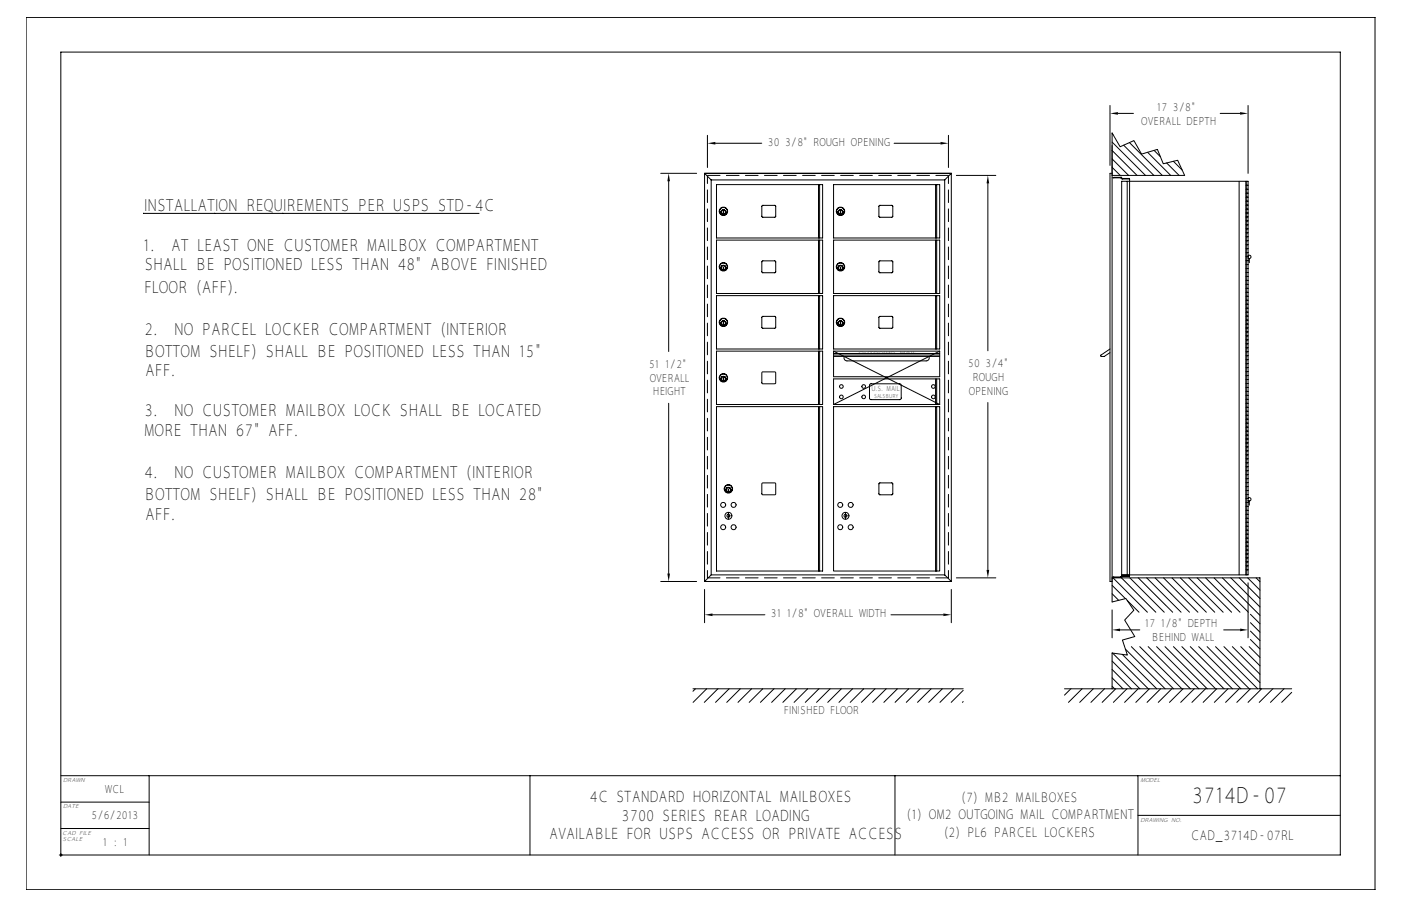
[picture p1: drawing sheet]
<svg xmlns="http://www.w3.org/2000/svg" width="432mm" height="279mm" viewBox="0 0 432 279" stroke-linecap="round" stroke-linejoin="round" font-family="sans-serif">
<g fill="none" stroke="#000" stroke-width=".31">
<path d="M8.1 5.4h415.7v269h-415.7zM342.1 32.5v18.5M344.6 35h4.7M376.1 35h6.1M384.7 32.5v21M203.6 53.5h11.1M206.1 55.9v52.5M217.2 53.5h76M217.2 53.5v125.8M217.2 53.5l2 2M218 41.7v10M219.2 55.5v121.8h72"/>
<path d="M219.2 55.5h72M220.5 44.2h14.3M220.8 56.9h32.7v16.5h-32.7zM252.3 56.9v16.5M252.6 56.9v16.5M256.9 56.9h32.7v16.5h-32.7zM275.6 44.2h14.3M288.4 56.9v16.5M288.7 56.9v16.5M291.2 55.5v121.8M292.3 41.7v10M293.2 53.5v125.8l-2-2"/>
<path d="M293.2 53.5l-2 2M294.8 54.1h12.1M304.5 56.5v51.7M342.8 54.8l2.9-.1v.5h2.5M342.8 54.1h22.3l-2.1-4.7-4.5 1.1-1.8-4.4-4.9 1.4-2.3-4.1-4.3 1.9-2.4-4.3v144.6l4.2-1 2.5 3.6-2.9 3 3.2 5.1-3.9 1.1 1.6 4.6-4.7-.6v11M342.8 53.5h-.7v125.8h.7M342.8 51.6l2.5 2.5M342.8 49l5.1 5.1M342.8 46.4l7.6 7.7M342.8 43.8l10.2 10.3M342.8 41.2l.3 .3M343.3 54.8v-.1h2.1v.1"/>
<path d="M345.7 55.9h38.4v121.4h-38.4zM346 55.2v-.2h2.1l.1 122.6M346.3 44.8l9.3 9.3M347.4 55.9v121.4M348.1 44l10.1 10.1M353.7 47l7.1 7.1M355.7 46.4l1.9 1.9M359.6 50.3l3.8 3.8M361.7 49.7l2.7 2.7M381.9 55.9v121.4M384.1 55.9h.6v121.4h-.6zM384.1 57.1h.6"/>
<path d="M384.1 58.4h.6M384.1 59.6h.6M44.4 65.8h-.3h103.7M220.8 74.1h32.7v16.4h-32.7zM222.9 65.2l.1 .7zM234.9 63.4h4.1v3.5h-4.1zM252.3 74.1v16.4M252.6 74.1v16.4M256.9 74.1h32.7v16.4h-32.7zM259 65.2l.1 .7zM271 63.4h4.1v3.5h-4.1zM288.4 74.1v16.4"/>
<path d="M288.7 74.1v16.4M384.1 60.8h.6M384.1 62h.6M384.1 63.2h.6M384.1 64.5h.6M384.1 65.7h.6M384.1 66.9h.6M384.1 68.1h.6M384.1 69.4h.6M384.1 70.6h.6M384.1 71.8h.6M384.1 73h.6"/>
<path d="M384.1 74.2h.6M384.1 75.5h.6M384.1 76.7h.6M384.1 77.9h.6M384.1 79.1h.6M384.7 78.9a.51 .51 0 0 1 .7-.1 .51 .51 0 0 1 0 .8 .51 .51 0 0 1-.7-.1M385.1 79.7v1.3M220.8 91.2h32.7v16.4h-32.7zM222.9 82.3l.1 .8zM222.9 99.4l.1 .8zM234.9 80.5h4.1v3.5h-4.1zM234.9 97.7h4.1v3.4h-4.1z"/>
<path d="M252.3 91.2v16.4M252.6 91.2v16.4M256.9 91.2h32.7v16.4h-32.7zM259 99.4l.1 .8zM259 82.3l.1 .8zM271 97.7h4.1v3.4h-4.1zM271 80.5h4.1v3.5h-4.1zM288.4 91.2v16.4M288.7 91.2v16.4M384.1 80.4h.6M384.1 81.6h.6M384.1 82.8h.6"/>
<path d="M384.1 84h.6M384.1 85.3h.6M384.1 86.5h.6M384.1 87.7h.6M384.1 88.9h.6M384.1 90.1h.6M384.1 91.4h.6M384.1 92.6h.6M384.1 93.8h.6M384.1 95h.6M384.1 96.3h.6M384.1 97.5h.6"/>
<path d="M384.1 98.7h.6M384.1 99.9h.6M220.8 108.3h32.7v16.4h-32.7zM222.9 116.6l.1 .7zM234.9 114.8h4.1v3.5h-4.1zM252.3 108.3v16.4M252.6 108.3v16.4M256.9 109.9h32.7M256.9 108.3v7.9h32.7v-7.9M256.9 108.3h32.7M256.9 108.3l32.7 16.4M256.9 109.5h32.7"/>
<path d="M256.9 109h32.7M260.2 109.9a.95 .95 0 0 0 .9 1.4h24.4a.95 .95 0 0 0 .8-1.4M268.1 118.5l9.4-.1 .3 .4-.1 4.1-.4 .3h-9l-.3-.4zM288.4 116.8v7.9M288.7 116.8v7.9M289.6 108.3l-32.7 16.4M342.1 107.6l-2.9 2.2 1.1 .1 1.8-1.2M384.1 101.1h.6M384.1 102.4h.6M384.1 103.6h.6M384.1 104.8h.6M384.1 106h.6"/>
<path d="M384.1 107.3h.6M384.1 108.5h.6M384.1 109.7h.6M384.1 110.9h.6M384.1 112.2h.6M384.1 113.4h.6M384.1 114.6h.6M384.1 115.8h.6M384.1 117h.6M384.1 118.3h.6M384.1 119.5h.6M206.1 124.4v52.5"/>
<path d="M220.8 125.4h32.7v50.7h-32.7zM252.3 125.4v50.7M252.6 125.4v50.7M256.9 125.4h32.7v50.7h-32.7zM256.9 124.7v-7.9h32.7v7.9M256.9 124.7h32.7M288.4 125.4v50.7M288.7 125.4v50.7M304.5 124.1v51.7M384.1 120.7h.6M384.1 121.9h.6M384.1 123.2h.6"/>
<path d="M384.1 124.4h.6M384.1 125.6h.6M384.1 126.8h.6M384.1 128h.6M384.1 129.3h.6M384.1 130.5h.6M384.1 131.7h.6M384.1 132.9h.6M384.1 134.2h.6M384.1 135.4h.6M384.1 136.6h.6M384.1 137.8h.6"/>
<path d="M384.1 139.1h.6M224.4 150.8l.2 .7zM224.5 158v2.1M234.9 149h4.1v3.5h-4.1zM260.6 158v2.1M271 149h4.1v3.5h-4.1zM384.1 140.3h.6M384.1 141.5h.6M384.1 142.7h.6M384.1 143.9h.6M384.1 145.2h.6M384.1 146.4h.6"/>
<path d="M384.1 147.6h.6M384.1 148.8h.6M384.1 150.1h.6M384.1 151.3h.6M384.1 152.5h.6M384.1 153.7h.6M384.1 154.9h.6M384.1 156.2h.6M384.1 157.4h.6M384.1 158.6h.6M384.1 159.8h.6M384.7 153.6a.51 .51 0 0 1 .7 0 .51 .51 0 0 1 0 .7 .51 .51 0 0 1-.7 0"/>
<path d="M385.1 154.5v1.3M203.6 179.3h11.1M219.2 177.3l-2 2h76M294.8 178.2h12.1M342.8 177.9h2.6v.2M342.8 178.2h45.5v34.2M343 178.2l10.6 10.6M345.4 177.9v.2M345.6 178.2l10.6 10.6M345.7 177.3h2.5M346 177.6v.1h2.1v-.1M348.2 177.6h-2.5v.5h-2.4v-.2"/>
<path d="M348.2 178.2l10.6 10.6M350.8 178.2l10.6 10.6M353.4 178.2l10.6 10.6M356 178.2l10.6 10.6M358.6 178.2l10.6 10.6M361.2 178.2l10.6 10.6M363.8 178.2l10.6 10.6M366.4 178.2l10.6 10.6M369 178.2l10.6 10.6M371.6 178.2l10.6 10.6M374.2 178.2l10.6 10.6M376.8 178.2l11.5 11.6"/>
<path d="M379.4 178.2l8.9 9M382 178.2l6.3 6.4M384.1 161.1h.6M384.1 162.3h.6M384.1 163.5h.6M384.1 164.7h.6M384.1 166h.6M384.1 167.2h.6M384.1 168.4h.6M384.1 169.6h.6M384.1 170.8h.6M384.1 172.1h.6"/>
<path d="M384.1 173.3h.6M384.1 174.5h.6M384.1 175.7h.6M384.5 178.2l3.8 3.8M384.7 179.7v17M387.1 178.2l1.2 1.2M217.2 181.8v10.2M219.6 189.6h16.1M274.6 189.6h16.2M293.2 181.8v10.2M342.8 188.1v8.6M342.8 183.1l2 2"/>
<path d="M342.8 180.5l4.1 4.1M345.2 194.3h6.1M347.4 185.2l3.7 3.6M348.7 199.4l13 13M351.3 199.4l13 13M353.9 199.4l13 13M356.5 199.4l13 13M359.1 199.4l13 13M361.7 199.4l13 13M364.3 199.4l13 13M366.8 199.4l13.1 13M369.4 199.4l13 13"/>
<path d="M372 199.4l13 13M374.6 199.4l13 13M377.2 194.3h5M377.2 199.4l11.1 11.1M379.8 199.4l8.5 8.5M382.4 199.4l5.9 5.9M385 199.4l3.3 3.3M385.4 197.2l2.9 2.9M385.4 194.6l2.9 3M385.4 192l2.9 3M385.4 189.4l2.9 3M213.6 212.4h83.3"/>
<path d="M214.3 212.4l-.7 .8M217.8 212.4l-4.2 4.2M221.3 212.4l-4.2 4.2M224.7 212.4l-4.2 4.2M228.2 212.4l-4.2 4.2M231.6 212.4l-4.2 4.2M235.1 212.4l-4.2 4.2M238.5 212.4l-4.1 4.2M242 212.4l-4.2 4.2M245.5 212.4l-4.2 4.2M248.9 212.4l-4.2 4.2M252.4 212.4l-4.2 4.2"/>
<path d="M255.8 212.4l-4.1 4.2M259.3 212.4l-4.2 4.2M262.8 212.4l-4.2 4.2M266.2 212.4l-4.2 4.2M269.7 212.4l-4.2 4.2M273.1 212.4l-4.1 4.2M276.6 212.4l-4.2 4.2M280.1 212.4l-4.2 4.2M283.5 212.4l-4.2 4.2M287 212.4l-4.2 4.2M290.4 212.4l-4.2 4.2M293.9 212.4l-4.2 4.2"/>
<path d="M296.9 212.9l-3.7 3.7M296.9 216.4l-.3 .2M328.1 212.4h70M330 212.4l-1.9 2M333.5 212.4l-4.2 4.2M337 212.4l-4.2 4.2M340.4 212.4l-4.2 4.2M342.8 211.6l.7 .8M342.8 209l3.3 3.4M342.8 206.5l5.9 5.9M342.8 203.9l8.5 8.5M342.9 201.4l11 11"/>
<path d="M343.9 212.4l-4.2 4.2M345.9 201.8l10.6 10.6M346.9 200.2l12.2 12.2M347.3 212.4l-4.2 4.2M350.8 212.4l-4.2 4.2M354.2 212.4l-4.1 4.2M357.7 212.4l-4.2 4.2M361.2 212.4l-4.2 4.2M364.6 212.4l-4.2 4.2M368.1 212.4l-4.2 4.2M371.5 212.4l-4.1 4.2M375 212.4l-4.2 4.2"/>
<path d="M378.5 212.4l-4.2 4.2M381.9 212.4l-4.2 4.2M385.4 212.4l-4.2 4.2M388.8 212.4l-4.1 4.2M392.3 212.4l-4.2 4.2M395.8 212.4l-4.2 4.2M398.1 213.5l-3.1 3.1M18.8 239.2h144.5M46 239.2v24.5M275.8 239.2h137.3M350.7 239.2v24.5M18.8 255.5h27.2"/>
<path d="M18.8 247.4h27.2M53.8 243.6l.7-.5 1.2-.3h55.3a2.68 2.68 0 0 1 2.6 2.7v6.3a2.68 2.68 0 0 1-2.6 2.7h-55.3a2.68 2.68 0 0 1-2.7-2.7v-6.7zM54.1 243.9l.5-.4 1.1-.3h55.3a2.3 2.3 0 0 1 2.3 2.3v6.3a2.3 2.3 0 0 1-2.3 2.3h-55.3a2.3 2.3 0 0 1-2.3-2.3v-6.7zM54.3 244.2l1.4-.6h55.3a1.91 1.91 0 0 1 1.9 1.9v6.3a1.91 1.91 0 0 1-1.9 1.9h-55.3a1.91 1.91 0 0 1-1.9-1.9v-6.3zM55 244.8l.7-.3h55.3l.6 .3 .3 .7v6.3l-.3 .7-.6 .3h-55.3l-.7-.3-.3-.7v-6.3zM55.1 249.8h1.2M55.1 249.4h5.9M55.1 246h56.5M55.1 245.6h56.5M55.1 251.7h56.5M55.1 251.4h56.5M55.1 246.4h1.7"/>
<path d="M55.1 246.8h1.4M55.1 247.2h1.3M55.1 247.5h1.2M55.1 247.9h1.2M55.1 248.3h1.2M55.1 248.7h1.4M55.1 249.1h1.6M55.1 250.2h1.3M55.1 250.6h1.4M55.1 251h1.8M55.1 245.2h56.4M55.1 252.1h56.4"/>
<path d="M55.6 244.9h55.5M55.6 252.4h55.5M55.7 244.9l-.4 .2-.2 .4v6.3l.2 .4 .4 .2M56.3 249.4a1.48 1.48 0 0 0 1.4 1.9M56.5 249.4l.2 1.1 .7 .5h3.9a1.52 1.52 0 0 0 1.2-1.4 1.52 1.52 0 0 0-1.2-1.5h-2.9l-.3-.3 .3-.3h2.3l.3 .4h1.5l-.1-1-.5-.5-4.2-.1a1.52 1.52 0 0 0-1.2 1.5 1.52 1.52 0 0 0 1.2 1.5h3l.3 .3-.3 .3h-2.3l-.3-.5M57.7 246.1a1.73 1.73 0 0 0-1.4 1.7 1.73 1.73 0 0 0 1.4 1.7M58.2 249.8h2.6M58.3 247.8h2.4M61.3 246.1a1.54 1.54 0 0 1 1.4 2h-.6l.4 .5 .2 1.1 1.9-3.5M62.2 246.4h2.3M62.3 248.3h1.2M62.5 246.8h1.8"/>
<path d="M62.6 248.7h.7M62.7 247.2h1.4M62.7 249.1h.4M62.7 247.5h1.2M62.7 247.9h1M64.2 251.1l.4-.9h2.7l.5 .9M64.2 251h3.5M64.4 250.6h3.1M64.8 246.3h2.4l2.5 4.7h-1.7l-.7-1.1h-2.7l-.6 1.1h-1.8zM66 247.3l.7 1.4h-1.5zM66 247.7l.3 .6h-.6zM67.3 246.2l2.4 4.4v-4.3"/>
<path d="M67.5 246.4h2.2M67.7 246.8h2M67.9 247.2h1.8M68.1 247.5h1.6M68.3 247.9h1.4M68.5 248.3h1.2M68.7 248.7h1M68.9 249.1h.8M69.1 249.4h.6M69.3 249.8h.4M69.9 246.3h1.5v3.6h3.9v1.1h-5.4zM71.6 246.8h3.9"/>
<path d="M71.6 247.2h3.7M71.6 247.5h3.7M71.6 247.9h3.7M71.6 248.3h3.7M71.6 248.7h3.8M75.5 251v-.4l.5 .5 .7 .2M75.8 246.4h-4.2v3h3.7M75.8 246.6l.9-.3h3.9l.7 .6 .2 1h-1.6l-.3-.4h-2.3l-.3 .3 .3 .3h3a1.52 1.52 0 0 1 1.2 1.5 1.52 1.52 0 0 1-1.2 1.4l-4.2-.1-.5-.4-.1-1.1h1.5l.3 .5h2.3l.3-.3-.3-.3h-2.9a1.56 1.56 0 0 1-.9-2.7zM76.7 246.1a1.75 1.75 0 0 0-1.5 1.2 1.75 1.75 0 0 0 .5 1.8h-4.1M77.2 249.8h2.6M77.4 249.4h2.2M77.5 247.5h2.1"/>
<path d="M77.5 247.9h2.1M80.3 246.1a1.54 1.54 0 0 1 1.4 2h-.7a1.77 1.77 0 0 1 .7 1.8 1.77 1.77 0 0 1-1.4 1.4M81.1 251h1.1M81.2 246.4h1M81.3 248.3h.9M81.5 250.6h.7M81.5 246.8h.7M81.5 248.7h.7M81.6 250.2h.6M81.6 247.2h.6M81.7 249.1h.5M81.7 249.8h.5"/>
<path d="M81.7 249.4h.5M81.7 247.5h.5M81.7 247.9h.5M82.2 246.3v4.7M84 247.4h2.6l.3 .4-.3 .3h-2.6zM84 249.2h2.6l.3 .4-.3 .3h-2.6zM84.2 247.6l2.5 .1-2.5 .2zM84.2 249.4l2.5 .2-2.5 .1zM87.1 246.1a1.62 1.62 0 0 1 1.3 2.4 1.69 1.69 0 0 1-1.2 2.8M87.1 246.3a1.44 1.44 0 0 1 1 2.3 1.49 1.49 0 0 1-.9 2.4h-4.8v-4.7h4.8M88 246.4h1.2M88.1 251h1.7"/>
<path d="M88.3 246.8h.9M88.4 250.6h1M88.5 248.3h.7M88.5 248.7h.7M88.5 247.2h.7M88.5 247.9h.7M88.5 247.5h.7M88.6 250.2h.7M88.6 249.1h.6M88.6 249.8h.6M88.6 249.4h.6M89.2 246.3v3.6a1.4 1.4 0 0 0 1.4 1.4"/>
<path d="M89.4 246.3h1.6v3.3l.3 .3 3-.1 .1-3.5h1.5l-.1 4.2-.5 .4-.6 .1-4.7-.1-.4-.4-.2-.6zM91.2 246.3l.1 3.4h2.9v-3.4M91.2 249.4h3M91.2 246.4h3M91.2 246.8h3M91.2 247.2h3M91.2 247.5h3M91.2 247.9h3M91.2 248.3h3M91.2 248.7h3M91.2 249.1h3M95.6 251h1.2"/>
<path d="M95.9 250.6h.9M96.1 250.2h.7M96.1 246.3v3.6a1.4 1.4 0 0 1-1.4 1.4M96.1 249.8h.7M96.1 249.4h.7M96.1 246.4h.7M96.1 246.8h.7M96.1 247.2h.7M96.1 247.5h.7M96.1 247.9h.7M96.1 248.3h.7M96.1 248.7h.7"/>
<path d="M96.1 249.1h.7M96.8 246.3v4.7M98.6 247.4h2.7l.2 1.1-.3 .2h-2.6zM98.8 247.6h2.4l.1 .8-2.5 .1zM98.8 247.9h2.5M98.8 248.3h2.5M98.8 250.2h2.5M98.8 250.6h2.5M98.8 251h2.5M101.3 250.2l-2.5-.1v.9M101.3 250.2v.8M101.8 246.1a1.4 1.4 0 0 1 1.4 1.4v1.1l1.6 .1"/>
<path d="M102.9 246.4l2.7 3.2v1.4M103 248.6v.2a.48 .48 0 0 0-.3 .5 .48 .48 0 0 0 .3 .4v1.3h-1.5v-.9l-.3-.2h-2.6v1.1h-1.6v-4.7h4.8l.9 .3a2.15 2.15 0 0 1 .3 2M103 246.3h2l1.6 1.8 1.6-1.8h2l-2.8 3.2v1.5h-1.6v-1.5zM103.1 249.4h2.4M103.1 249.1h2.1M103.2 247.2h.3M103.2 249.8h2.4M103.2 248.6l-.2 .7 .2 1.7M103.2 247.5h.6M103.2 247.9h1M103.2 248.3h1.3M103.2 250.2h2.4"/>
<path d="M103.2 250.6h2.4M103.2 251h2.4M105.2 246.1l1.4 1.6 1.4-1.6M105.4 246.4h2.4M105.8 246.8h1.7M106.1 247.2h1M106.4 247.5h.4M107.6 249.8h4M107.6 250.2h4M107.6 250.6h4M107.6 251h4M107.7 249.4h3.9"/>
<path d="M108 249.1h3.6M108.4 248.7h3.2M108.7 248.3h2.9M109 247.9h2.6M109.4 247.5h2.2M109.7 247.2h1.9M110 246.8h1.6M111 244.9l.4 .2 .2 .4v6.3l-.2 .4-.4 .2M111.6 246.4h-1.2l-2.8 3.2v1.4M350.7 251.4h62.4M18.3 263.7h394.8v-247.6h-394.3v248.1M163.3 263.7v-24.5h112.5v24.5"/>
<circle cx="223" cy="65.5" r=".76"/>
<circle cx="223" cy="65.2" r="1.19"/>
<circle cx="223" cy="65.5" r=".7"/>
<circle cx="223" cy="65.2" r="1.28"/>
<circle cx="223" cy="65.5" r=".73"/>
<circle cx="259.1" cy="65.2" r="1.28"/>
<circle cx="259.1" cy="65.2" r="1.19"/>
<circle cx="259.1" cy="65.5" r=".73"/>
<circle cx="259.1" cy="65.5" r=".7"/>
<circle cx="259.1" cy="65.5" r=".76"/>
<circle cx="223" cy="99.4" r="1.19"/>
<circle cx="223" cy="82.6" r=".7"/>
<circle cx="223" cy="99.7" r=".7"/>
<circle cx="223" cy="82.6" r=".76"/>
<circle cx="223" cy="99.7" r=".76"/>
<circle cx="223" cy="82.3" r="1.19"/>
<circle cx="223" cy="99.4" r="1.28"/>
<circle cx="223" cy="82.3" r="1.28"/>
<circle cx="223" cy="82.6" r=".73"/>
<circle cx="223" cy="99.7" r=".73"/>
<circle cx="259.1" cy="99.4" r="1.19"/>
<circle cx="259.1" cy="82.6" r=".73"/>
<circle cx="259.1" cy="99.7" r=".73"/>
<circle cx="259.1" cy="99.4" r="1.28"/>
<circle cx="259.1" cy="82.6" r=".7"/>
<circle cx="259.1" cy="99.7" r=".7"/>
<circle cx="259.1" cy="82.3" r="1.28"/>
<circle cx="259.1" cy="82.3" r="1.19"/>
<circle cx="259.1" cy="82.6" r=".76"/>
<circle cx="259.1" cy="99.7" r=".76"/>
<circle cx="223" cy="116.5" r="1.19"/>
<circle cx="223" cy="116.8" r=".7"/>
<circle cx="223" cy="116.5" r="1.28"/>
<circle cx="223" cy="116.8" r=".76"/>
<circle cx="223" cy="116.8" r=".73"/>
<circle cx="259.3" cy="119.2" r=".56"/>
<circle cx="266.2" cy="119.2" r=".56"/>
<circle cx="287.7" cy="119.2" r=".56"/>
<circle cx="259.3" cy="122.4" r=".56"/>
<circle cx="266.2" cy="122.4" r=".56"/>
<circle cx="287.7" cy="122.4" r=".56"/>
<circle cx="222.9" cy="155.7" r=".76"/>
<circle cx="224.5" cy="151" r=".7"/>
<circle cx="224.5" cy="150.8" r="1.28"/>
<circle cx="224.5" cy="151" r=".73"/>
<circle cx="224.5" cy="151" r=".76"/>
<circle cx="224.5" cy="159.1" r="1.07"/>
<circle cx="224.5" cy="159.1" r=".46"/>
<circle cx="224.5" cy="150.8" r="1.19"/>
<circle cx="226.1" cy="155.7" r=".76"/>
<circle cx="259" cy="155.7" r=".76"/>
<circle cx="260.6" cy="159.1" r=".46"/>
<circle cx="260.6" cy="159.1" r="1.07"/>
<circle cx="262.2" cy="155.7" r=".76"/>
<circle cx="222.9" cy="162.6" r=".76"/>
<circle cx="226.1" cy="162.6" r=".76"/>
<circle cx="259" cy="162.6" r=".76"/>
<circle cx="262.2" cy="162.6" r=".76"/>
</g>
<path d="M342.1 35l2.5-.4v.8zM382.2 34.6l2.5 .4-2.5 .4zM206.1 53.5l.4 2.4h-.8zM218 44.2l2.5-.4v.8zM289.9 43.8l2.4 .4-2.4 .4zM304.5 54.1l.4 2.4h-.8zM205.7 176.9h.8l-.4 2.4zM304.1 175.8h.8l-.4 2.4zM217.2 189.6l2.4-.4v.8zM290.8 189.2l2.4 .4-2.4 .4zM342.8 194.3l2.4-.5v.9zM382.2 193.8l2.5 .5-2.5 .4z" fill="#000"/>
<path d="M218 178.2v-123.9M292.3 178.2v-123.9" fill="none" stroke="#000" stroke-width=".31" stroke-dasharray="3.9 2" stroke-dashoffset="1.6"/>
<path d="M218 54.1h74.3M218 178.2h74.3" fill="none" stroke="#000" stroke-width=".31" stroke-dasharray="3.9 2"/>
<path d="M48.7 240.5h111.4v21.8h-111.4z" fill-rule="evenodd" fill="#fff"/>
<text font-size="6.9" x="367.3" y="247.8">3714D-07</text>
<g font-size="5.2">
<text x="44.4" y="65.1">INSTALLATION REQUIREMENTS PER USPS STD-4C</text>
<text x="44.1" y="77.3">1.</text>
<text x="52.8" y="77.3">AT LEAST ONE CUSTOMER MAILBOX COMPARTMENT</text>
<text x="44.5" y="83.4">SHALL BE POSITIONED LESS THAN 48&quot; ABOVE FINISHED</text>
<text x="44.4" y="90.2">FLOOR (AFF).</text>
<text x="44.5" y="103.2">2.</text>
<text x="53.7" y="103.2">NO PARCEL LOCKER COMPARTMENT (INTERIOR</text>
<text x="44.4" y="110">BOTTOM SHELF) SHALL BE POSITIONED LESS THAN 15&quot;</text>
<text x="44.8" y="116.1">AFF.</text>
<text x="44.5" y="128.3">3.</text>
<text x="53.7" y="128.3">NO CUSTOMER MAILBOX LOCK SHALL BE LOCATED</text>
<text x="44.4" y="134.4">MORE THAN 67&quot; AFF.</text>
<text x="44.5" y="147.4">4.</text>
<text x="53.7" y="147.4">NO CUSTOMER MAILBOX COMPARTMENT (INTERIOR</text>
<text x="44.4" y="154.2">BOTTOM SHELF) SHALL BE POSITIONED LESS THAN 28&quot;</text>
<text x="44.8" y="160.3">AFF.</text>
</g>
<g font-size="4.8">
<text x="181.8" y="247.5">4C STANDARD HORIZONTAL MAILBOXES</text>
<text x="191.6" y="253.2">3700 SERIES REAR LOADING</text>
<text x="169.2" y="258.9">AVAILABLE FOR USPS ACCESS OR PRIVATE ACCESS</text>
</g>
<g font-size="4.1">
<text x="296.3" y="247.3">(7) MB2 MAILBOXES</text>
<text x="279.4" y="252.7">(1) OM2 OUTGOING MAIL COMPARTMENT</text>
<text x="290.9" y="258.2">(2) PL6 PARCEL LOCKERS</text>
<text x="367" y="259">CAD_3714D-07RL</text>
</g>
<g font-size="3.5">
<text x="356.6" y="34.2">17 3/8&quot;</text>
<text x="351.7" y="38.5">OVERALL DEPTH</text>
<text x="236.7" y="45">30 3/8&quot; ROUGH OPENING</text>
<text x="200.1" y="113.5">51 1/2&quot;</text>
<text x="298.4" y="113.3">50 3/4&quot;</text>
<text x="200.2" y="117.8">OVERALL</text>
<text x="299.8" y="117.6">ROUGH</text>
<text x="201.2" y="121.9">HEIGHT</text>
<text x="298.6" y="121.7">OPENING</text>
<text x="237.6" y="190.4">31 1/8&quot; OVERALL WIDTH</text>
<text x="352.8" y="193.4">17 1/8&quot; DEPTH</text>
<text x="354.9" y="197.7">BEHIND WALL</text>
<text x="241.6" y="220.3">FINISHED FLOOR</text>
<text x="32.4" y="244.5">WCL</text>
<text x="28.2" y="252.6">5/6/2013</text>
<text x="31.7" y="260.8">1 : 1</text>
</g>
<text font-size="2.2" x="268.6" y="120.6">U.S. MAIL</text>
<g font-size="1.8">
<text x="19.5" y="241.2">DRAWN</text>
<text x="351.5" y="241.2">MODEL</text>
<text x="19.5" y="249.3">DATE</text>
<text x="19.2" y="257.5">CAD FILE</text>
<text x="351.5" y="253.4">DRAWING NO.</text>
<text x="19.3" y="259.5">SCALE</text>
</g>
<text font-size="1.7" x="269.4" y="122.6">SALSBURY</text>
<g font-size=".5">
<text x="264.7" y="108.8">OUTGOING</text>
<text x="277.4" y="108.8">MAIL</text>
</g>
</svg>
